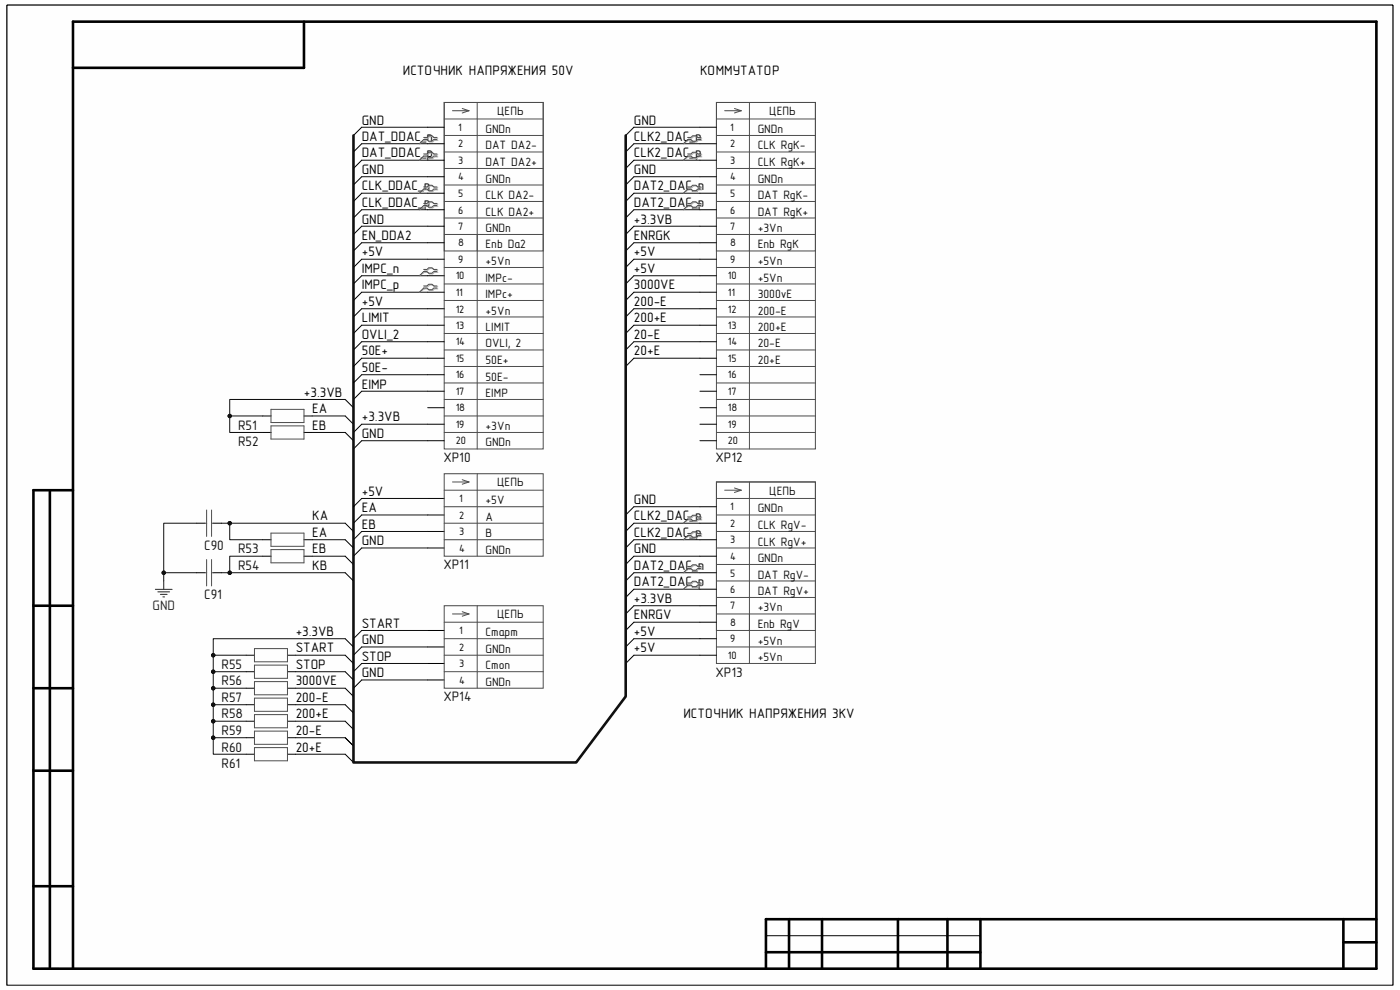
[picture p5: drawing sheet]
<svg xmlns="http://www.w3.org/2000/svg" width="297mm" height="210mm" viewBox="0 0 297 210" stroke-linecap="round" stroke-linejoin="round" font-family="sans-serif">
<path d="M1.5 1.1h294v207.9h-294z" fill-rule="evenodd" fill="#fefefe"/>
<path d="M1.5 1.1h294v207.9h-294z" fill="none" stroke="#000" stroke-width=".21"/>
<path d="M1.5 1.1h294v207.9h-294z" fill-rule="evenodd" fill="#fefefe"/>
<g fill="none" stroke="#000" stroke-width=".21">
<path d="M1.5 1.1h294v207.9h-294zM76.7 27l-1.7 1.7M76.7 30.5l-1.7 1.7M76.7 34l-1.7 1.7M76.7 37.5l-1.7 1.7M90.7 27h3.5M90.7 30.5h3.5M90.7 34h3.5M90.7 37.5h3.5M134.5 27l-1.8 1.7M134.5 30.5l-1.8 1.7M134.5 34l-1.8 1.7"/>
<path d="M134.5 37.5l-1.8 1.7M148.5 27h3.5M148.5 30.5h3.5M148.5 34h3.5M148.5 37.5h3.5M76.7 41l-1.7 1.7M76.7 44.5l-1.7 1.7M76.7 48l-1.7 1.7M76.7 51.5l-1.7 1.7M76.7 55l-1.7 1.7M76.7 58.5l-1.7 1.7M90.7 41h3.5"/>
<path d="M90.7 44.5h3.5M90.7 48h3.5M90.7 51.5h3.5M90.7 55h3.5M90.7 58.5h3.5M134.5 41l-1.8 1.7M134.5 44.5l-1.8 1.7M134.5 48l-1.8 1.7M134.5 51.5l-1.8 1.7M134.5 55l-1.8 1.7M134.5 58.5l-1.8 1.7M148.5 41h3.5"/>
<path d="M148.5 44.5h3.5M148.5 48h3.5M148.5 51.5h3.5M148.5 55h3.5M148.5 58.5h3.5M76.7 62l-1.7 1.7M76.7 65.5l-1.7 1.7M76.7 69l-1.7 1.7M76.7 72.5l-1.7 1.7M90.7 62h3.5M90.7 65.5h3.5M90.7 69h3.5"/>
<path d="M90.7 72.5h3.5M90.7 76h3.5M90.7 79.5h3.5M134.5 62l-1.8 1.7M134.5 65.5l-1.8 1.7M134.5 69l-1.8 1.7M134.5 72.5l-1.8 1.7M134.5 76l-1.8 1.7M148.5 62h3.5M148.5 65.5h3.5M148.5 69h3.5M148.5 72.5h3.5"/>
<path d="M148.5 76h3.5M148.5 79.5h3.5M55.7 88.2h1.8M55.7 91.7h1.8M64.5 88.2h1.7M64.5 91.7h1.7M73.2 84.7l1.8 1.8M73.2 88.2l1.8 1.8M73.2 91.7l1.8 1.8M76.7 83l-1.7 1.7M76.7 90l-1.7 1.7M76.7 93.5l-1.7 1.7"/>
<path d="M90.7 83h3.5M90.7 86.5h3.5M90.7 90h3.5M90.7 93.5h3.5M148.5 83h3.5M148.5 86.5h3.5M148.5 90h3.5M148.5 93.5h3.5M55.7 114.5h1.8M55.7 118h1.8M64.5 114.5h1.7M64.5 118h1.7"/>
<path d="M73.2 114.5l1.8 1.7M73.2 111l1.8 1.7M76.7 112.7l-1.7 1.8M76.7 116.2l-1.7 1.8M76.7 109.2l-1.7 1.8M90.7 105.7h3.5M90.7 109.2h3.5M90.7 112.7h3.5M90.7 116.2h3.5M148.5 107.5h3.5M148.5 111h3.5M148.5 114.5h3.5"/>
<path d="M148.5 118h3.5M90.7 133.7h3.5M90.7 137.2h3.5M148.5 121.5h3.5M148.5 125h3.5M148.5 128.5h3.5M148.5 132h3.5M148.5 135.5h3.5M148.5 139h3.5M90.7 140.7h3.5M90.7 144.2h3.5M162.5 198.5h45.5"/>
</g>
<g fill="none" stroke="#000" stroke-width=".55">
<path d="M64.5 4.6v9.8h-49M10.6 104v101.5M15.5 104h-8.4v101.5h284.9v-200.9h-276.5v200.9M7.1 128.5h8.4M7.1 146h8.4M7.1 163.5h8.4M7.1 188h8.4M167.4 195v10.5M174.4 195v10.5M190.5 195v10.5M201 195v10.5M208 195v10.5"/>
<path d="M285 195v10.5M285 199.9h7M292 195h-129.5v10.5M162.5 202h45.5"/>
</g>
<g fill="none" stroke="#4c4c4c" stroke-width=".21">
<path d="M94.2 21.7h21v31.5h-21zM94.2 21.7h21v73.5h-21zM94.2 25.2h21M94.2 28.7h21M94.2 32.2h21M94.2 35.7h21M94.2 39.2h21M96 23.5h3.5M98.1 23l1.4 .5M99.5 23.5l-1.4 .5M101.2 21.7v73.5M152 21.7h21v31.5h-21z"/>
<path d="M152 21.7h21v73.5h-21zM152 25.2h21M152 28.7h21M152 32.2h21M152 35.7h21M152 39.2h21M153.7 23.5h3.5M155.8 23l1.4 .5M157.2 23.5l-1.4 .5M159 21.7v73.5M94.2 42.7h21M94.2 46.2h21"/>
<path d="M94.2 56.7h21M94.2 49.7h21M152 42.7h21M152 46.2h21M152 56.7h21M152 49.7h21M94.2 60.2h21M94.2 63.7h21M94.2 67.2h21M94.2 70.7h21M94.2 74.2h21M94.2 77.7h21"/>
<path d="M152 60.2h21M152 63.7h21M152 67.2h21M152 70.7h21M152 74.2h21M152 77.7h21M57.5 86.8h7v2.8h-7zM57.5 90.3h7v2.8h-7zM94.2 81.2h21M94.2 84.7h21M94.2 88.2h21M94.2 91.7h21"/>
<path d="M152 81.2h21M152 84.7h21M152 88.2h21M152 91.7h21M57.5 113.1h7v2.8h-7zM57.5 116.6h7v2.8h-7zM94.2 100.5h21v17.5h-21zM94.2 104h21M94.2 107.5h21M94.2 111h21M94.2 114.5h21M96 102.2h3.5"/>
<path d="M98.1 101.8l1.4 .4M99.5 102.2l-1.4 .5M101.2 100.5v17.5M152 102.2h21v31.5h-21zM152 102.2h21v38.5h-21zM152 105.7h21M152 109.2h21M152 112.7h21M152 116.2h21M152 119.7h21M153.7 104h3.5M155.8 103.5l1.4 .5"/>
<path d="M157.2 104l-1.4 .5M159 102.2v38.5M94.2 128.5h21v17.5h-21zM94.2 132h21M94.2 135.5h21M94.2 139h21M96 130.2h3.5M98.1 129.8l1.4 .4M99.5 130.2l-1.4 .5M101.2 128.5v17.5M152 123.2h21M152 126.7h21"/>
<path d="M152 137.2h21M152 130.2h21M94.2 142.5h21"/>
</g>
<g fill="none" stroke="#0e0e0e" stroke-width=".21">
<path d="M76.7 27h14M76.7 30.5h14M76.7 34h14M76.7 37.5h14M134.5 27h14M134.5 30.5h14M134.5 34h14M134.5 37.5h14M76.7 41h14M76.7 44.5h14M76.7 48h14M76.7 51.5h14"/>
<path d="M76.7 55h14M76.7 58.5h14M134.5 41h14M134.5 44.5h14M134.5 48h14M134.5 51.5h14M134.5 55h14M134.5 58.5h14M76.7 62h14M76.7 65.5h14M76.7 69h14M76.7 72.5h14"/>
<path d="M134.5 62h14M134.5 65.5h14M134.5 69h14M134.5 72.5h14M134.5 76h14M48.7 88.2h7M66.2 88.2h7M66.2 91.7h7M76.7 83h14M76.7 90h14M76.7 93.5h14M76.7 109.2h14"/>
<path d="M76.7 116.2h14M76.7 112.7h14"/>
</g>
<circle cx="48.7" cy="88.2" r=".36" fill="#0e0e0e"/>
<g fill="none" stroke="#0e0e0e" stroke-width=".21">
<path d="M73.2 84.7h-24.5v7h7"/>
<circle cx="48.7" cy="88.2" r=".36"/>
</g>
<circle cx="48.7" cy="88.2" r=".36" fill="#0e0e0e"/>
<g fill="none" stroke="#0e0e0e" stroke-width=".21">
<path d="M73.2 111h-24.5v3.5h7"/>
<circle cx="48.7" cy="88.2" r=".36"/>
</g>
<circle cx="48.7" cy="111" r=".36" fill="#0e0e0e"/>
<g fill="none" stroke="#0e0e0e" stroke-width=".21">
<path d="M55.7 118h-7v3.5h24.5"/>
<circle cx="48.7" cy="111" r=".36"/>
</g>
<circle cx="48.7" cy="121.5" r=".36" fill="#0e0e0e"/>
<g fill="none" stroke="#0e0e0e" stroke-width=".21">
<path d="M41.7 111h-7v10.5h7M66.2 114.5h7M66.2 118h7"/>
<circle cx="48.7" cy="121.5" r=".36"/>
</g>
<path d="M73.2 118l1.8 1.7M73.2 121.5l1.8 1.7" fill="none" stroke="#000" stroke-width=".21"/>
<path d="M33 125h3.5M33.5 125.6h2.5M34 126.1h1.4M34.6 126.6h.3M34.7 123.2v1.8" fill="none" stroke="#262626" stroke-width=".21"/>
<circle cx="34.7" cy="121.5" r=".36" fill="#0e0e0e"/>
<g fill="none" stroke="#0e0e0e" stroke-width=".21">
<path d="M34.7 121.5v1.7"/>
<circle cx="34.7" cy="121.5" r=".36"/>
</g>
<circle cx="34.7" cy="121.5" r=".36" fill="#0e0e0e"/>
<g fill="none" stroke="#0e0e0e" stroke-width=".21">
<path d="M47 111h1.7"/>
<circle cx="34.7" cy="121.5" r=".36"/>
</g>
<circle cx="48.7" cy="111" r=".36" fill="#0e0e0e"/>
<g fill="none" stroke="#0e0e0e" stroke-width=".21">
<path d="M47 121.5h1.7"/>
<circle cx="48.7" cy="111" r=".36"/>
</g>
<circle cx="48.7" cy="121.5" r=".36" fill="#0e0e0e"/>
<g fill="none" stroke="#0e0e0e" stroke-width=".21">
<path d="M45.2 139h7"/>
<circle cx="48.7" cy="121.5" r=".36"/>
</g>
<g fill="none" stroke="#000" stroke-width=".21">
<path d="M52.2 139h1.8M61 139h1.7M73.2 139l1.8 1.7M73.2 135.5l1.8 1.7M52.2 153h1.8M52.2 142.5h1.8M52.2 146h1.8M61 153h1.7M61 142.5h1.7M61 146h1.7M73.2 149.5l1.8 1.7M73.2 146l1.8 1.7"/>
<path d="M73.2 142.5l1.8 1.7"/>
</g>
<path d="M54 137.6h7v2.8h-7zM54 141.1h7v2.8h-7zM54 144.6h7v2.8h-7zM54 151.6h7v2.8h-7z" fill="none" stroke="#4c4c4c" stroke-width=".21"/>
<circle cx="45.2" cy="139" r=".36" fill="#0e0e0e"/>
<g fill="none" stroke="#0e0e0e" stroke-width=".21">
<path d="M45.2 142.5v17.5h7"/>
<circle cx="45.2" cy="139" r=".36"/>
</g>
<path d="M52.2 149.5h1.8M52.2 156.5h1.8M52.2 160h1.8M61 149.5h1.7M61 156.5h1.7M61 160h1.7M73.2 153l1.8 1.7M73.2 156.5l1.8 1.7M73.2 160l1.8 1.7" fill="none" stroke="#000" stroke-width=".21"/>
<path d="M54 148.1h7v2.8h-7zM54 155.1h7v2.8h-7zM54 158.6h7v2.8h-7z" fill="none" stroke="#4c4c4c" stroke-width=".21"/>
<circle cx="45.2" cy="156.5" r=".36" fill="#0e0e0e"/>
<circle cx="45.2" cy="156.5" r=".36" fill="none" stroke="#0e0e0e" stroke-width=".21"/>
<circle cx="45.2" cy="153" r=".36" fill="#0e0e0e"/>
<circle cx="45.2" cy="153" r=".36" fill="none" stroke="#0e0e0e" stroke-width=".21"/>
<circle cx="45.2" cy="149.5" r=".36" fill="#0e0e0e"/>
<circle cx="45.2" cy="149.5" r=".36" fill="none" stroke="#0e0e0e" stroke-width=".21"/>
<circle cx="45.2" cy="146" r=".36" fill="#0e0e0e"/>
<circle cx="45.2" cy="146" r=".36" fill="none" stroke="#0e0e0e" stroke-width=".21"/>
<circle cx="45.2" cy="142.5" r=".36" fill="#0e0e0e"/>
<g fill="none" stroke="#0e0e0e" stroke-width=".21">
<path d="M45.2 146h7"/>
<circle cx="45.2" cy="142.5" r=".36"/>
</g>
<circle cx="45.2" cy="146" r=".36" fill="#0e0e0e"/>
<g fill="none" stroke="#0e0e0e" stroke-width=".21">
<path d="M45.2 149.5h7"/>
<circle cx="45.2" cy="146" r=".36"/>
</g>
<circle cx="45.2" cy="149.5" r=".36" fill="#0e0e0e"/>
<g fill="none" stroke="#0e0e0e" stroke-width=".21">
<path d="M45.2 153h7"/>
<circle cx="45.2" cy="149.5" r=".36"/>
</g>
<circle cx="45.2" cy="153" r=".36" fill="#0e0e0e"/>
<g fill="none" stroke="#0e0e0e" stroke-width=".21">
<path d="M45.2 156.5h7"/>
<circle cx="45.2" cy="153" r=".36"/>
</g>
<circle cx="45.2" cy="156.5" r=".36" fill="#0e0e0e"/>
<g fill="none" stroke="#0e0e0e" stroke-width=".21">
<path d="M134.5 107.5h14M134.5 111h14M134.5 114.5h14M134.5 118h14M73.2 135.5h-28v7h7M76.7 133.7h14M76.7 137.2h14M134.5 121.5h14M134.5 128.5h14M134.5 132h14M134.5 135.5h14M134.5 139h14"/>
<path d="M134.5 125h14M76.7 144.2h14M76.7 140.7h14"/>
<circle cx="45.2" cy="156.5" r=".36"/>
</g>
<g fill="none" stroke="#000" stroke-width=".21">
<path d="M41.7 111h1.8M45.2 111h1.8M134.5 107.5l-1.8 1.7M134.5 111l-1.8 1.7M134.5 114.5l-1.8 1.7M134.5 118l-1.8 1.7M41.7 121.5h1.8M45.2 121.5h1.8M76.7 137.2l-1.7 1.8M76.7 133.7l-1.7 1.8M134.5 121.5l-1.8 1.7M134.5 125l-1.8 1.7"/>
<path d="M134.5 128.5l-1.8 1.7M134.5 132l-1.8 1.7M134.5 135.5l-1.8 1.7M134.5 139l-1.8 1.7M76.7 140.7l-1.7 1.8M76.7 144.2l-1.7 1.8"/>
</g>
<path d="M75 28.7v133h47.2l10.5-14v-119" fill="none" stroke="#0e0e0e" stroke-width=".55"/>
<path d="M43.5 111h.3M43.8 108.2v5.6M43.8 118.7v5.6M44.9 108.2v5.6M44.9 118.7v5.6M44.9 111h.3M43.5 121.5h.3M44.9 121.5h.3" fill="none" stroke="#4c4c4c" stroke-width=".21"/>
<circle cx="45.2" cy="139" r=".36" fill="#0e0e0e"/>
<circle cx="45.2" cy="139" r=".36" fill="none" stroke="#0e0e0e" stroke-width=".21"/>
<circle cx="45.2" cy="142.5" r=".36" fill="#0e0e0e"/>
<g fill="none" stroke="#0e0e0e" stroke-width=".21">
<path d="M76.7 76h14M76.7 79.5h14M76.7 105.7h14M62.7 139h10.5M62.7 142.5h10.5M62.7 146h10.5M62.7 149.5h10.5M62.7 153h10.5M62.7 156.5h10.5M62.7 160h10.5"/>
<circle cx="45.2" cy="142.5" r=".36"/>
</g>
<path d="M76.7 76l-1.7 1.7M76.7 79.5l-1.7 1.7M76.7 105.7l-1.7 1.8" fill="none" stroke="#000" stroke-width=".21"/>
<g fill="none" stroke="#b0b0b0" stroke-width=".21">
<path d="M90.1 29.3h.7l.3-.3h.7l.4 .3h.7M90.1 32.8h.7l.3-.3h.7l.4 .3h.7M90.1 39.8h.7l.3-.3h.7l.4 .3h.7M92.9 29.8h-.7l-.4 .3h-.7l-.3-.3h-.7l-1.1 .7M92.9 33.3h-.7l-.4 .3h-.7l-.3-.3h-.7l-1.1 .7M146.1 29.3h.7l.3-.3h.7l.4 .3h.7M146.1 32.8h.7l.3-.3h.7l.4 .3h.7M146.1 39.8h.7l.3-.3h.7l.4 .3h.7M148.9 29.8h-.7l-.4 .3h-.7l-.3-.3h-.7l-1.1 .7M148.9 33.3h-.7l-.4 .3h-.7l-.3-.3h-.7l-1.1 .7M90.1 43.3h.7l.3-.3h.7l.4 .3h.7M90.1 57.3h.7l.3-.3h.7l.4 .3h.7"/>
<path d="M92.9 40.3h-.7l-.4 .3h-.7l-.3-.3h-.7l-1.1 .7M92.9 43.8h-.7l-.4 .3h-.7l-.3-.3h-.7l-1.1 .7M92.9 57.8h-.7l-.4 .3h-.7l-.3-.3h-.7l-1.1 .7M146.1 43.3h.7l.3-.3h.7l.4 .3h.7M148.9 40.3h-.7l-.4 .3h-.7l-.3-.3h-.7l-1.1 .7M148.9 43.8h-.7l-.4 .3h-.7l-.3-.3h-.7l-1.1 .7M90.1 60.8h.7l.3-.3h.7l.4 .3h.7M92.9 61.3h-.7l-.4 .3h-.7l-.3-.3h-.7l-1.1 .7M146.1 109.8h.7l.3-.3h.7l.4 .3h.7M146.1 113.3h.7l.3-.3h.7l.4 .3h.7M148.9 110.3h-.7l-.4 .3h-.7l-.3-.3h-.7l-1.1 .7M148.9 113.8h-.7l-.4 .3h-.7l-.3-.3h-.7l-1.1 .7"/>
<path d="M146.1 120.3h.7l.3-.3h.7l.4 .3h.7M146.1 123.8h.7l.3-.3h.7l.4 .3h.7M148.9 120.8h-.7l-.4 .3h-.7l-.3-.3h-.7l-1.1 .7M148.9 124.3h-.7l-.4 .3h-.7l-.3-.3h-.7l-1.1 .7"/>
</g>
<g fill="none" stroke="#4c4c4c" stroke-width=".21">
<path d="M89.9 29.2h.7l.3-.4h.8l.3 .4h.7M89.9 32.7h.7l.3-.4h.8l.3 .4h.7M89.9 39.7h.7l.3-.4h.8l.3 .4h.7M92.7 29.6h-.7l-.3 .4h-.8l-.3-.4h-.7l-.9 .9M92.7 33.1h-.7l-.3 .4h-.8l-.3-.4h-.7l-.9 .9M145.9 29.2h.7l.3-.4h.8l.3 .4h.7M145.9 32.7h.7l.3-.4h.8l.3 .4h.7M145.9 39.7h.7l.3-.4h.8l.3 .4h.7M148.7 29.6h-.7l-.3 .4h-.8l-.3-.4h-.7l-.9 .9M148.7 33.1h-.7l-.3 .4h-.8l-.3-.4h-.7l-.9 .9M89.9 43.2h.7l.3-.4h.8l.3 .4h.7M89.9 57.2h.7l.3-.4h.8l.3 .4h.7"/>
<path d="M92.7 40.1h-.7l-.3 .4h-.8l-.3-.4h-.7l-.9 .9M92.7 43.6h-.7l-.3 .4h-.8l-.3-.4h-.7l-.9 .9M92.7 57.6h-.7l-.3 .4h-.8l-.3-.4h-.7l-.9 .9M145.9 43.2h.7l.3-.4h.8l.3 .4h.7M148.7 40.1h-.7l-.3 .4h-.8l-.3-.4h-.7l-.9 .9M148.7 43.6h-.7l-.3 .4h-.8l-.3-.4h-.7l-.9 .9M89.9 60.7h.7l.3-.4h.8l.3 .4h.7M92.7 61.1h-.7l-.3 .4h-.8l-.3-.4h-.7l-.9 .9M145.9 109.7h.7l.3-.4h.8l.3 .4h.7M145.9 113.2h.7l.3-.4h.8l.3 .4h.7M148.7 110.1h-.7l-.3 .4h-.8l-.3-.4h-.7l-.9 .9M148.7 113.6h-.7l-.3 .4h-.8l-.3-.4h-.7l-.9 .9"/>
<path d="M145.9 120.2h.7l.3-.4h.8l.3 .4h.7M145.9 123.7h.7l.3-.4h.8l.3 .4h.7M148.7 120.6h-.7l-.3 .4h-.8l-.3-.4h-.7l-.9 .9M148.7 124.1h-.7l-.3 .4h-.8l-.3-.4h-.7l-.9 .9"/>
</g>
<g font-size="2.9">
<text x="85.5" y="15.9">ИСТОЧНИК НАПРЯЖЕНИЯ 50V</text>
<text x="148.5" y="15.9">КОММУТАТОР</text>
<text x="76.8" y="26.4">GND</text>
<text x="76.8" y="29.9">DAT_DDAC_n</text>
<text x="134.5" y="26.4">GND</text>
<text x="134.5" y="29.9">CLK2_DAC_n</text>
<text x="76.8" y="33.4">DAT_DDAC_p</text>
<text x="134.5" y="33.4">CLK2_DAC_p</text>
<text x="76.8" y="36.9">GND</text>
<text x="76.8" y="40.4">CLK_DDAC_n</text>
<text x="134.5" y="36.9">GND</text>
<text x="134.5" y="40.4">DAT2_DAC_n</text>
<text x="76.8" y="47.4">GND</text>
<text x="76.8" y="43.9">CLK_DDAC_p</text>
<text x="134.5" y="43.9">DAT2_DAC_p</text>
<text x="134.5" y="47.4">+3.3VB</text>
<text x="76.8" y="50.9">EN_DDA2</text>
<text x="134.5" y="50.9">ENRGK</text>
<text x="76.8" y="54.4">+5V</text>
<text x="76.8" y="57.9">IMPC_n</text>
<text x="134.5" y="54.4">+5V</text>
<text x="134.5" y="57.9">+5V</text>
<text x="76.8" y="61.4">IMPC_p</text>
<text x="76.8" y="64.9">+5V</text>
<text x="134.5" y="61.4">3000VE</text>
<text x="134.5" y="64.9">200-E</text>
<text x="76.8" y="71.9">OVLI_2</text>
<text x="76.8" y="68.4">LIMIT</text>
<text x="134.5" y="71.9">20-E</text>
<text x="134.5" y="68.4">200+E</text>
<text x="76.8" y="75.4">50E+</text>
<text x="134.5" y="75.4">20+E</text>
<text x="76.8" y="82.4">EIMP</text>
<text x="76.8" y="78.9">50E-</text>
<text x="64.5" y="84.2">+3.3VB</text>
<text x="66.3" y="87.7">EA</text>
<text x="76.8" y="89.4">+3.3VB</text>
<text x="66.3" y="91.1">EB</text>
<text x="76.8" y="92.9">GND</text>
<text x="76.8" y="105.2">+5V</text>
<text x="134.5" y="106.9">GND</text>
<text x="66.3" y="113.9">EA</text>
<text x="66.3" y="110.4">KA</text>
<text x="76.8" y="112.1">EB</text>
<text x="76.8" y="108.7">EA</text>
<text x="134.5" y="110.4">CLK2_DAC_n</text>
<text x="134.5" y="113.9">CLK2_DAC_p</text>
<text x="66.3" y="117.4">EB</text>
<text x="76.8" y="115.7">GND</text>
<text x="134.5" y="117.4">GND</text>
<text x="66.3" y="120.9">KB</text>
<text x="134.5" y="120.9">DAT2_DAC_n</text>
<text x="134.5" y="124.4">DAT2_DAC_p</text>
<text x="134.5" y="127.9">+3.3VB</text>
<text x="134.5" y="131.4">ENRGV</text>
<text x="62.7" y="134.9">+3.3VB</text>
<text x="76.8" y="136.7">GND</text>
<text x="76.8" y="133.1">START</text>
<text x="134.5" y="134.9">+5V</text>
<text x="62.7" y="141.9">STOP</text>
<text x="62.7" y="138.4">START</text>
<text x="76.8" y="143.6">GND</text>
<text x="76.8" y="140.2">STOP</text>
<text x="134.5" y="138.4">+5V</text>
<text x="62.7" y="148.9">200-E</text>
<text x="62.7" y="145.4">3000VE</text>
<text x="62.7" y="152.4">200+E</text>
<text x="62.7" y="155.9">20-E</text>
<text x="145" y="152.4">ИСТОЧНИК НАПРЯЖЕНИЯ 3KV</text>
<text x="62.7" y="159.4">20+E</text>
</g>
<g font-size="2.9" fill="#0e0e0e">
<text x="50.5" y="91.1">R51</text>
<text x="50.5" y="94.7">R52</text>
<text x="94.1" y="98">XP10</text>
<text x="151.8" y="98">XP12</text>
<text x="43.3" y="116.6">C90</text>
<text x="50.5" y="117.4">R53</text>
<text x="50.5" y="120.9">R54</text>
<text x="94.1" y="120.8">XP11</text>
<text x="43.3" y="127.1">C91</text>
<text x="47" y="141.9">R55</text>
<text x="151.8" y="143.6">XP13</text>
<text x="47" y="145.4">R56</text>
<text x="47" y="148.9">R57</text>
<text x="94.1" y="148.8">XP14</text>
<text x="47" y="155.9">R59</text>
<text x="47" y="152.4">R58</text>
<text x="47" y="159.4">R60</text>
<text x="47" y="162.9">R61</text>
</g>
<text font-size="2.9" fill="#262626" x="32.4" y="129.4">GND</text>
<g font-size="2.6" fill="#0e0e0e">
<text x="103" y="28.2">GNDn</text>
<text x="105.5" y="24.4">ЦЕПЬ</text>
<text x="160.7" y="28.2">GNDn</text>
<text x="163.2" y="24.4">ЦЕПЬ</text>
<text x="103" y="31.7">DAT DA2-</text>
<text x="103" y="35.2">DAT DA2+</text>
<text x="160.7" y="31.7">CLK RgK-</text>
<text x="160.7" y="35.2">CLK RgK+</text>
<text x="103" y="38.7">GNDn</text>
<text x="160.7" y="38.7">GNDn</text>
<text x="103" y="42.2">CLK DA2-</text>
<text x="103" y="45.7">CLK DA2+</text>
<text x="160.7" y="42.2">DAT RgK-</text>
<text x="160.7" y="45.7">DAT RgK+</text>
<text x="103" y="49.2">GNDn</text>
<text x="103" y="52.7">Enb Da2</text>
<text x="160.7" y="49.2">+3Vn</text>
<text x="160.7" y="52.7">Enb RgK</text>
<text x="103" y="56.2">+5Vn</text>
<text x="103" y="59.7">IMPc-</text>
<text x="160.7" y="56.2">+5Vn</text>
<text x="160.7" y="59.7">+5Vn</text>
<text x="103" y="63.2">IMPc+</text>
<text x="160.7" y="63.2">3000vE</text>
<text x="103" y="70.2">LIMIT</text>
<text x="103" y="66.7">+5Vn</text>
<text x="160.7" y="66.7">200-E</text>
<text x="160.7" y="70.2">200+E</text>
<text x="103" y="73.7">OVLI, 2</text>
<text x="103" y="77.2">50E+</text>
<text x="160.7" y="73.7">20-E</text>
<text x="160.7" y="77.2">20+E</text>
<text x="103" y="80.7">50E-</text>
<text x="103" y="84.2">EIMP</text>
<text x="103" y="91.2">+3Vn</text>
<text x="103" y="94.7">GNDn</text>
<text x="103" y="107">+5V</text>
<text x="105.5" y="103.1">ЦЕПЬ</text>
<text x="163.2" y="104.9">ЦЕПЬ</text>
<text x="103" y="110.5">A</text>
<text x="103" y="114">B</text>
<text x="160.7" y="108.7">GNDn</text>
<text x="160.7" y="112.2">CLK RgV-</text>
<text x="103" y="117.5">GNDn</text>
<text x="160.7" y="115.7">CLK RgV+</text>
<text x="160.7" y="119.2">GNDn</text>
<text x="160.7" y="122.7">DAT RgV-</text>
<text x="105.5" y="131.1">ЦЕПЬ</text>
<text x="160.7" y="126.2">DAT RgV+</text>
<text x="160.7" y="129.7">+3Vn</text>
<text x="103" y="135">Старт</text>
<text x="160.7" y="133.2">Enb RgV</text>
<text x="160.7" y="136.7">+5Vn</text>
<text x="103" y="142">Стоп</text>
<text x="103" y="138.5">GNDn</text>
<text x="160.7" y="140.2">+5Vn</text>
<text x="103" y="145.5">GNDn</text>
</g>
<g font-size="2.3">
<text x="97.2" y="27.8">1</text>
<text x="154.9" y="27.8">1</text>
<text x="97.2" y="31.3">2</text>
<text x="97.2" y="34.8">3</text>
<text x="154.9" y="31.3">2</text>
<text x="154.9" y="34.8">3</text>
<text x="97.2" y="38.3">4</text>
<text x="97.2" y="41.8">5</text>
<text x="154.9" y="38.3">4</text>
<text x="154.9" y="41.8">5</text>
<text x="97.2" y="45.3">6</text>
<text x="154.9" y="45.3">6</text>
<text x="97.2" y="48.8">7</text>
<text x="97.2" y="52.3">8</text>
<text x="154.9" y="48.8">7</text>
<text x="154.9" y="52.3">8</text>
<text x="96.7" y="59.3">10</text>
<text x="97.2" y="55.8">9</text>
<text x="154.4" y="59.3">10</text>
<text x="154.9" y="55.8">9</text>
<text x="96.7" y="62.8">11</text>
<text x="154.4" y="62.8">11</text>
<text x="96.7" y="66.3">12</text>
<text x="96.7" y="69.8">13</text>
<text x="154.4" y="66.3">12</text>
<text x="154.4" y="69.8">13</text>
<text x="96.7" y="73.3">14</text>
<text x="96.7" y="76.8">15</text>
<text x="154.4" y="73.3">14</text>
<text x="154.4" y="76.8">15</text>
<text x="96.7" y="80.3">16</text>
<text x="96.7" y="83.8">17</text>
<text x="154.4" y="80.3">16</text>
<text x="154.4" y="83.8">17</text>
<text x="96.7" y="87.3">18</text>
<text x="154.4" y="87.3">18</text>
<text x="96.7" y="90.8">19</text>
<text x="96.7" y="94.3">20</text>
<text x="154.4" y="90.8">19</text>
<text x="154.4" y="94.3">20</text>
<text x="97.4" y="106.5">1</text>
<text x="97.4" y="110">2</text>
<text x="97.4" y="113.5">3</text>
<text x="154.9" y="108.3">1</text>
<text x="154.9" y="111.8">2</text>
<text x="97.4" y="117.1">4</text>
<text x="154.9" y="115.3">3</text>
<text x="154.9" y="118.8">4</text>
<text x="154.9" y="122.3">5</text>
<text x="154.9" y="125.8">6</text>
<text x="154.9" y="129.3">7</text>
<text x="97.4" y="134.5">1</text>
<text x="154.9" y="132.8">8</text>
<text x="154.9" y="136.3">9</text>
<text x="97.4" y="138">2</text>
<text x="97.4" y="141.5">3</text>
<text x="154.4" y="139.8">10</text>
<text x="97.4" y="145">4</text>
</g>
<text font-size=".3" x="8.5" y="205.6">ALTIUM GOSTBOM2.0 KEV</text>
</svg>
